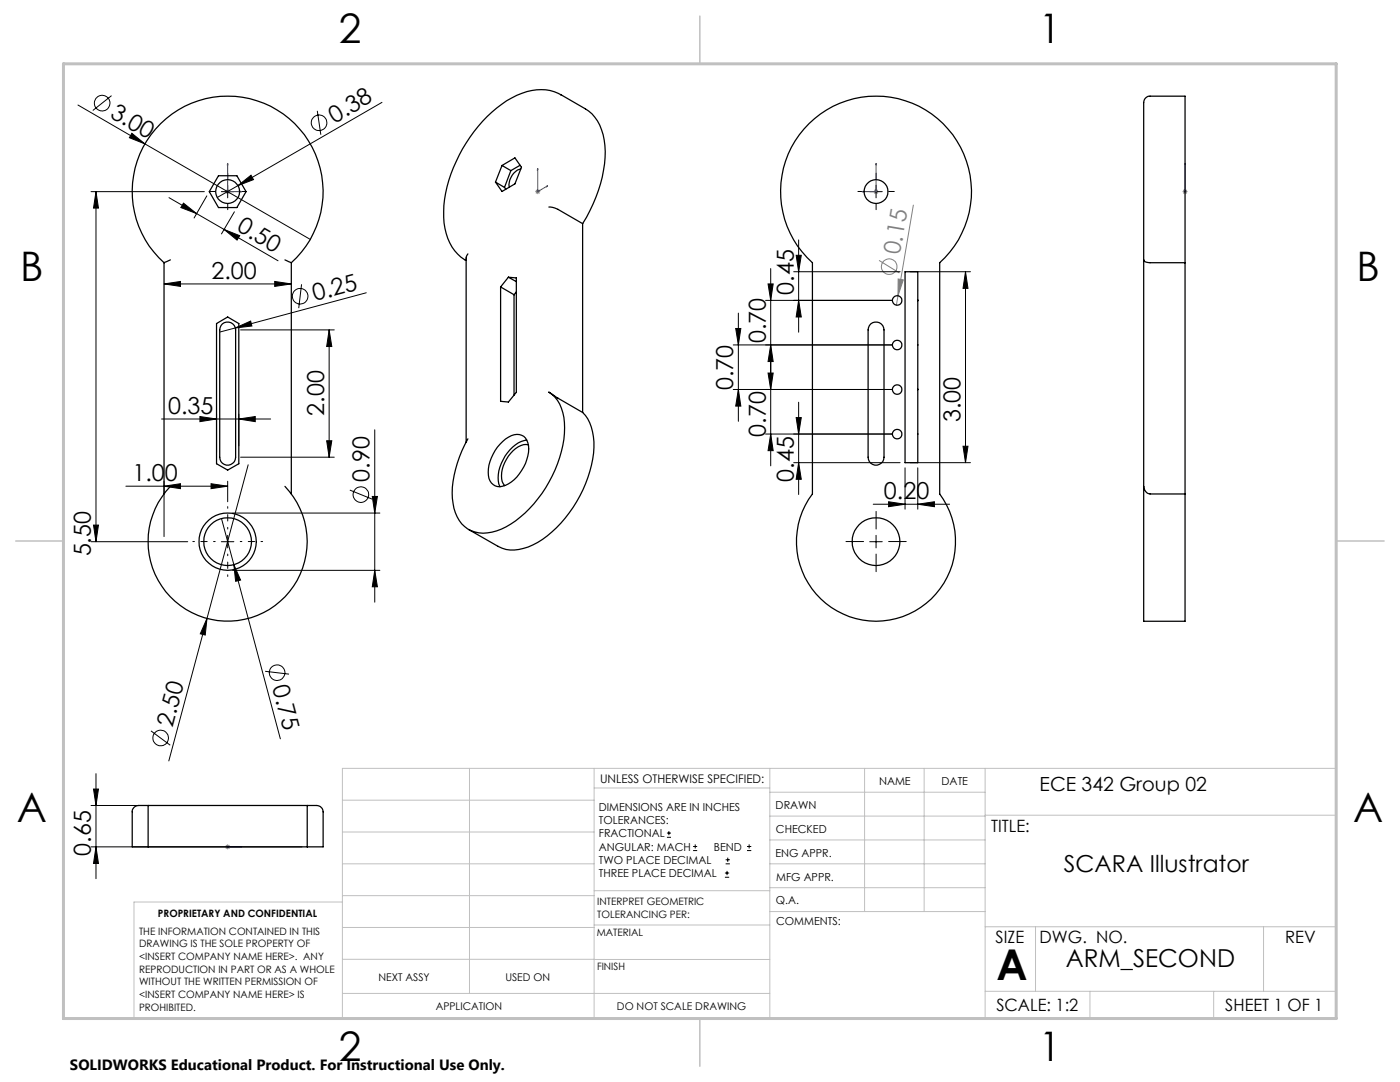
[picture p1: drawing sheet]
<svg xmlns="http://www.w3.org/2000/svg" width="279mm" height="216mm" viewBox="0 0 279 216" stroke-linecap="round" stroke-linejoin="round" font-family="sans-serif">
<g fill="none" stroke="#000" stroke-width=".2">
<path d="M22.3 19.1l-3.8 2.9M15.6 21l46.3 26.8M18.2 38.2h22.6M19.2 38.2l.4 3.3h-.9zM19.2 38.2v69.9M26.3 26.6l2.6 2.1-3.1-1.2zM33.7 39.4l21.8 12.6M41.3 39.1l-2.6 4.4M44.2 38.2h2.5M45.4 37v2.5M47.5 37l2.6-2 .5 .8zM47.5 37l-4.1 2.4"/>
<path d="M63.3 22.1l.7 4.8M76.2 20.4l-28.7 16.6M173.6 38.2h2.5M174.8 37v2.5M32.7 56.7l3.3-.5v1zM32.7 56.7h25.4M36.6 40.5l2.6 2.1-3.1-1.2zM44.7 45.8l3.1 1.2-.5 .9zM46.8 42.3l-2.6 4.4M54.8 56.2l3.3 .5-3.3 .5zM60.2 56.7l-.6 4.8M73.1 58.4l-26.1 7"/>
<path d="M152.8 59.9h25.2M153.3 56.7h1l-.5 3.2zM153.8 53.6v39.4M158.4 54.2h21.2M158.9 50.9h1l-.5 3.3zM159.4 59.9l.5 3.4h-1zM159.4 47.9v18.4M181.6 54.2h12.1M192.7 54.2l.5 3.3h-1zM192.7 54.2v38.1M47 65.4l3-1.3 .3 1zM47 65.4l-3.1 .9"/>
<path d="M48 65.8h18.7M65.7 65.8l.5 3.3h-1zM65.7 65.8v25.4M146.3 68.8h31.7M146.3 77.7h31.7M146.8 65.5h1l-.4 3.3zM147.4 77.7l.4 3.3h-1zM147.4 62.5v21.6M153.3 74.4h1l-.5 3.3zM153.8 68.8l.5 3.3h-1zM25.1 97h20.3M32.2 83.6h21.8"/>
<path d="M32.7 97l3.3-.5v1zM32.7 96v11.1M39.9 83.1l3.3 .5-3.3 .5zM42.1 96.5l3.3 .5-3.3 .5zM43.2 82.6v7.6M45.4 96v4.1M47.7 83.6l3.2-.5v1zM47.7 82.6v6.4M48 91.2h18.7M49.5 92.7l-8.2 30.7M65.2 87.9h1l-.5 3.3zM69.8 97.8l4.5 1.8"/>
<path d="M74.3 99.1h1l-.5 3.3zM74.8 85.8v34.4M152.8 86.6h25.2M153.8 86.6l.5 3.3h-1zM158.4 92.3h21.2M158.9 83.3h1l-.5 3.3zM159.4 92.3l.5 3.3h-1zM159.4 80.3v18.4M180.6 93.3v8.3M181.6 92.3h12.1M183.2 93.3v8.3M192.2 89h1l-.5 3.3z"/>
<path d="M18.2 108.1h19.3M18.7 104.8h.9l-.4 3.3zM44.2 108.1h2.5M44.2 103.5l2.5 9.2M45.4 106.8v2.5M46.4 113.8h29.4M46.4 102.4h29.4M46.7 112.7l1.3 3-1 .3zM46.7 112.7l9.3 34.7M74.8 113.8l.5 3.3h-1zM173.6 108.1h2.5M174.3 100.6h15.2"/>
<path d="M174.8 106.8v2.5M177.3 100.1l3.3 .5-3.3 .5zM183.2 100.6l3.3-.5v1zM41.3 123.4l-.3 3.3-1-.2zM41.3 123.4l-7.6 28.4M52.9 133.9l4.8 .6M18.7 157.4h.9l-.4 3.3zM19.2 154.4v20.9M30.1 145.8l3.9 2.9M18.2 169h42.1M18.2 160.7h42.1M19.2 169l.4 3.3h-.9z"/>
<path d="M133.1 167.1h.8M133.1 166.2h.8M133.5 165.8v.9M138.3 169.7h.8M138.3 168.9h.8M138.7 168.5v.8M144.7 175h.8M144.7 174.2h.8M144.8 172.4h.9M144.8 171.6h.9M145.1 173.8v.8M145.2 171.1v.9"/>
<path d="M149.1 169.7h.8M149.1 168.9h.8M149.5 168.5v.8"/>
<circle cx="20.4" cy="20.6" r="1.56"/>
<circle cx="63.7" cy="24.5" r="1.55"/>
<circle cx="59.9" cy="59.1" r="1.55"/>
<circle cx="72" cy="98.7" r="1.55"/>
<circle cx="55.3" cy="134.2" r="1.55"/>
<circle cx="32.1" cy="147.3" r="1.56"/>
</g>
<g fill="none" stroke="#808080" stroke-width=".2">
<path d="M44.9 38.2h1M45.1 37.9l.7 .7M45.4 37.7v1M45.8 37.9l-.7 .7M106.8 38.2h1M107 37.9l.7 .7M107.3 37.7v1M107.7 37.9l-.7 .7M174.3 38.2h1M174.5 37.9l.7 .7M174.8 37.7v1M175.2 37.9l-.7 .7"/>
<path d="M236 38.2h1M236.1 37.9l.8 .7M236.5 37.7v1M236.9 37.9l-.8 .7M175.4 52l4.1 2.5M179.2 55.7l1.1 .1-1.1 3.2zM182.3 40.9l-3.4 20M44.9 169h1M45.1 168.6l.7 .7M45.4 168.5v1M45.8 168.6l-.7 .7"/>
<circle cx="177.4" cy="53.2" r="1.56"/>
</g>
<g fill="none" stroke="#00f" stroke-width=".2">
<path d="M45.4 32.6l.1 .3h-.1zM45.4 32.6v5.6h2.9M48 38.2h.3l-.3 .1zM107.3 33.6l-.1 .3zM107.3 33.6v4.6l2-1.1M109.1 37.1h.2l-.2 .2zM172 38.2h.3v.1zM174.8 32.6l.1 .3h-.1zM174.8 32.6v5.6h-2.8M236.5 38.2v.1zM236.5 32.6v.3v-.3M236.5 38.2h.1"/>
<path d="M236.5 32.6v5.6M45.4 169h.1zM45.4 169h.1M45.4 169h2.9M48.3 169h-.3h.3"/>
</g>
<path d="M42.9 38.2h-1.1M45.4 35.7v-1.1M47.9 38.2h1.2M172.3 38.2h-1.1M174.8 35.7v-1.1M177.3 38.2h1.2M45.4 40.7v1.1M174.8 40.7v1.1M172.3 108.1h-3.5M174.8 105.6v-3.6M174.8 110.6v3.5M177.3 108.1h3.6" fill="none" stroke="#000" stroke-width=".2" stroke-dasharray="15.2 1.3 1.3 1.3"/>
<path d="M42.9 108.1h-4.4M45.4 105.6v-4.5M45.4 110.6v4.4M47.9 108.1h4.5" fill="none" stroke="#000" stroke-width=".2" stroke-dasharray="15.2 1.3 1.3 1.3" stroke-dashoffset="14.9"/>
<g fill="none" stroke="#c0c0c0" stroke-width=".2">
<path d="M68.3 159.7h50.3M93.7 153.3v44.9M118.6 153.3v49.9M118.6 157.2h35M153.6 153.3v49.9M153.6 158.1h43M172.5 153.3v28.6M184.4 153.3v28.6M196.6 153.3v49.9M68.3 180h-41.6v23.2h240v-49.9h-198.4v49.9M68.3 166h50.3M68.3 178.7h50.3"/>
<path d="M68.3 172.4h50.3M118.6 177.7h35M153.6 162.8h43M153.6 177.1h43M153.6 172.4h43M153.6 167.6h43M196.6 162.7h70.1M68.3 198.2h85.3M68.3 191.4l85.3 .1M68.3 185.1h50.3M118.6 184.6h35M153.6 181.9h43"/>
<path d="M196.6 184.9h70.1M196.6 197.8h70.1M206.7 184.9v12.9M217.5 197.8v5.4M242.2 197.8v5.4M252.2 184.9v12.9"/>
</g>
<path d="M139.7 3.2v9.5M3.1 107.9h9.6M266.7 107.9h9.5M139.7 203.2v9.6" fill="none" stroke="#c0c0c0" stroke-width=".3"/>
<path d="M12.7 12.7h254v190.5h-254z" fill="none" stroke="#c0c0c0" stroke-width=".6"/>
<g fill="#00f">
<path d="M48 38.2h.3l-.3 .1zM45.4 32.6l.1 .3h-.1z"/>
<path d="M172 38.2l.3 .1v-.1zM174.8 32.6v.3h.1z"/>
<path d="M236.5 38.2v.1zM236.5 32.6v.3zM109.1 37.1h.2l-.2 .2zM107.3 33.6l-.1 .3zM48 169h.3zM45.4 169h.1z"/>
</g>
<g fill="#000">
<path d="M26.3 26.6l2.6 2.1-3.1-1.2zM47.5 37l2.6-2 .5 .8zM47 65.4l3-1.3 .3 1zM46.7 112.7l1.3 3-1 .3zM41.3 123.4l-.3 3.3-1-.2z"/>
<path d="M19.2 38.2l.4 3.3h-.9zM18.7 104.8h.9l-.4 3.3zM146.8 65.5h1l-.4 3.3zM147.4 77.7l.4 3.3h-1zM158.9 83.3h1l-.5 3.3zM159.4 92.3l.5 3.3h-1z"/>
<path d="M32.7 56.7l3.3-.5v1zM54.8 56.2l3.3 .5-3.3 .5z"/>
<path d="M36.6 40.5l2.6 2.1-3.1-1.2zM44.7 45.8l3.1 1.2-.5 .9z"/>
<path d="M39.9 83.1l3.3 .5-3.3 .5zM47.7 83.6l3.2-.5v1z"/>
<path d="M42.1 96.5l3.3 .5-3.3 .5zM32.7 97l3.3-.5v1zM183.2 100.6l3.3-.5v1zM177.3 100.1l3.3 .5-3.3 .5z"/>
<path d="M74.8 113.8l.5 3.3h-1zM74.3 99.1h1l-.5 3.3zM65.2 87.9h1l-.5 3.3zM65.7 65.8l.5 3.3h-1zM19.2 169l.4 3.3h-.9zM18.7 157.4h.9l-.4 3.3zM192.2 89h1l-.5 3.3zM192.7 54.2l.5 3.3h-1zM153.8 68.8l.5 3.3h-1zM153.3 56.7h1l-.5 3.2zM153.8 86.6l.5 3.3h-1zM153.3 74.4h1l-.5 3.3zM159.4 59.9l.5 3.4h-1zM158.9 50.9h1l-.5 3.3z"/>
</g>
<path d="M179.2 55.7l1.1 .1-1.1 3.2z" fill="#808080"/>
<g fill="none" stroke="#000" stroke-width=".25">
<path d="M43.6 35.1h3.7l1.8 3.1-1.8 3.2h-3.7l-1.8-3.2zM98.9 36.3l1.8 1.1M100.2 33l2.6-1.5 1.3 1.9-1.3 3.3-2.6 1.5-1.3-1.9M100.2 33l-1.3 3.3M100.2 33l1.8 1M100.7 37.4l.2 .3M102 34l-1.3 3.4M103.8 33l-1.8 1M103.9 33.7a3.3 3.3 0 0 0-2.3 3.7M161.5 24.7a19 19 0 0 1 27.2 .5 19 19 0 0 1-1.2 27.2v46.2a15.9 15.9 0 0 1-2 21.2 15.9 15.9 0 0 1-21.3 0 15.9 15.9 0 0 1-2.1-21.2v-46.2a19 19 0 0 1-.6-27.7zM32.7 52.4a19 19 0 0 1-1-27.4 19 19 0 0 1 27.4 0 19 19 0 0 1-1 27.4M32.7 52.4v46.2"/>
<path d="M34 51.9l-1.3 .5M56.9 51.9l1.2 .5M58.1 52.4v46.2M92.9 51.9l.1 .1M93.4 50.7l-.4 .6v36.9M99.9 57.3l2.7 1.5M101.5 55.3l1.5 .2v22.8l-1.5 1.9-1.6-.1v-22.8M101.5 55.3l-1.6 2M101.5 55.3l1.5 .9M102.6 58.8v20M103 58.2l-.4 .6M109.5 41.3l.8 .1 1 .4 5 2.8"/>
<path d="M116.3 44.6a26.8 26.8 0 0 0 4.4-15.6 9 9 0 0 0-3.9-7.3l-4.9-2.8a9.5 9.5 0 0 0-8.7 .1 27.2 27.2 0 0 0-12.7 14.4 19.8 19.8 0 0 0-1.1 14.2 8.2 8.2 0 0 0 3.6 4.3M116.3 44.6v37.7M183.2 59.9v.1M183.2 59.9v-5.7h-2.6v38.1h2.6v-32.3M228.2 51.9v-29.7a3.7 3.7 0 0 1 .4-2.7l.7-.3h7.2v33.2M228.2 51.9a1.01 1.01 0 0 0 1.3 .5h7M228.2 51.9v45.1M236.5 52.4v46.2M43.2 64.6l2.2-1.3 2.3 1.3v27.9l-2.3 1.3-2.2-1.3zM44.4 64.6a1.6 1.6 0 0 1 1.7-.2 1.6 1.6 0 0 1 .9 1.4v25.4a1.59 1.59 0 0 1-1.6 1.6 1.59 1.59 0 0 1-1.5-1.6v-25.4l.2-.8zM173.8 64.6a1.6 1.6 0 0 1 1.7-.2 1.6 1.6 0 0 1 .9 1.4v25.4a1.59 1.59 0 0 1-1.6 1.6 1.59 1.59 0 0 1-1.6-1.6v-25.4l.3-.8zM183.2 77.6v.1"/>
<path d="M34 97a15.9 15.9 0 0 0 .3 22.4 15.9 15.9 0 0 0 22.3 0 15.9 15.9 0 0 0 .3-22.4M99.8 88.6a4.1 4.1 0 0 1 4.3-1.7 3.4 3.4 0 0 1 1.2 4.1 8.4 8.4 0 0 1-5 6 2.35 2.35 0 0 1-2.9-2.8 8.9 8.9 0 0 1 2.4-5.6zM105.1 87.8a7.2 7.2 0 0 0-5.1 4.7 5.8 5.8 0 0 0-.2 4.6M105.4 88.8a3.7 3.7 0 0 0-3.5 1.7 5.9 5.9 0 0 0-1.5 6l.3 .4M116.3 82.3l-5.2-3-1.6-1.1a7.3 7.3 0 0 1 3.1 6.1 23.5 23.5 0 0 1-5.2 15.2 17.2 17.2 0 0 1-9.2 6.7 5.9 5.9 0 0 1-7.6-4.8 19.2 19.2 0 0 1 2.1-12.6l.7-1.2M116.3 82.3a9.6 9.6 0 0 1 2.2 8.1 25.4 25.4 0 0 1-11.2 17.8 8.6 8.6 0 0 1-7.1 1.2l-6.7-3.7M228.2 97a1.54 1.54 0 0 0 1.3 1.6h7M228.2 97v27h8.3v-25.4M29.6 160.7h-1.1a1.57 1.57 0 0 0-2.1 1.3v7h3.2M29.6 169h31.7M29.6 160.7h31.7M29.6 160.7v8.3"/>
<path d="M61.3 160.7h1a1.62 1.62 0 0 1 2.2 1.3v7h-3.2M61.3 160.7v8.3"/>
<circle cx="45.4" cy="38.2" r="2.37"/>
<circle cx="174.8" cy="38.2" r="2.38"/>
<circle cx="179" cy="60" r=".96"/>
<circle cx="179" cy="68.8" r=".96"/>
<circle cx="179" cy="77.7" r=".96"/>
<circle cx="179" cy="86.6" r=".96"/>
<circle cx="45.4" cy="108.1" r="4.8"/>
<circle cx="45.4" cy="108.1" r="5.7"/>
<circle cx="174.8" cy="108.1" r="4.8"/>
</g>
<text font-size="8.5" x="198.9" y="195.5">A</text>
<g font-size="8.1">
<text x="67.6" y="8.5">2</text>
<text x="207.3" y="8.5">1</text>
<text x="4" y="56.1">B</text>
<text x="270.7" y="56.1">B</text>
<text x="3.3" y="164.1">A</text>
<text x="270" y="164.1">A</text>
<text x="67.6" y="211.7">2</text>
<text x="207.3" y="211.7">1</text>
</g>
<text font-size="4.9" x="212.7" y="193">ARM_SECOND</text>
<g font-size="4.7">
<text x="21.8" y="23.3" transform="rotate(30 21.8 23.3)">3.00</text>
<text x="66.8" y="24.7" transform="rotate(-30 66.8 24.7)">0.38</text>
<text x="47.1" y="46" transform="rotate(30 47.1 46)">0.50</text>
<text x="42.2" y="55.6">2.00</text>
<text x="158.4" y="58.8" transform="rotate(-90 158.4 58.8)">0.45</text>
<text x="62.8" y="60.1" transform="rotate(-15 62.8 60.1)">0.25</text>
<text x="152.8" y="68.5" transform="rotate(-90 152.8 68.5)">0.70</text>
<text x="146.3" y="77.9" transform="rotate(-90 146.3 77.9)">0.70</text>
<text x="33.6" y="82.6">0.35</text>
<text x="64.7" y="83" transform="rotate(-90 64.7 83)">2.00</text>
<text x="152.8" y="87.1" transform="rotate(-90 152.8 87.1)">0.70</text>
<text x="191.7" y="84.3" transform="rotate(-90 191.7 84.3)">3.00</text>
<text x="26.4" y="96">1.00</text>
<text x="73.8" y="96.1" transform="rotate(-90 73.8 96.1)">0.90</text>
<text x="158.4" y="96.1" transform="rotate(-90 158.4 96.1)">0.45</text>
<text x="176.4" y="99.6">0.20</text>
<text x="18.2" y="111" transform="rotate(-90 18.2 111)">5.50</text>
<text x="54.3" y="137.1" transform="rotate(75 54.3 137.1)">0.75</text>
<text x="34.4" y="145.2" transform="rotate(-75 34.4 145.2)">2.50</text>
<text x="18.2" y="170.8" transform="rotate(-90 18.2 170.8)">0.65</text>
<text x="212.3" y="174">SCARA Illustrator</text>
</g>
<text font-size="4.7" fill="#808080" x="179.6" y="50.9" transform="rotate(-80 179.6 50.9)">0.15</text>
<text font-size="3.9" x="207.5" y="157.8">ECE 342 Group 02</text>
<g font-size="3.4">
<text x="197.8" y="166">TITLE:</text>
<text x="198.7" y="188.1">SIZE</text>
<text x="207.5" y="188.1">DWG. NO.</text>
<text x="256.5" y="188.2">REV</text>
<text x="198.8" y="201.7">SCALE: 1:2</text>
<text x="244.5" y="201.7">SHEET 1 OF 1</text>
</g>
<text font-size="3" x="14" y="213.5">SOLIDWORKS Educational Product. For Instructional Use Only.</text>
<text font-size="2.4" x="119.8" y="156.2">UNLESS OTHERWISE SPECIFIED:</text>
<g font-size="2.2">
<text x="119.5" y="161.8">DIMENSIONS ARE IN INCHES</text>
<text x="154.8" y="161.4">DRAWN</text>
<text x="175.4" y="156.6">NAME</text>
<text x="187.9" y="156.7">DATE</text>
<text x="119.5" y="164.4">TOLERANCES:</text>
<text x="119.5" y="167.1">FRACTIONAL</text>
<text x="154.9" y="166.3">CHECKED</text>
<text x="119.5" y="169.7">ANGULAR: MACH</text>
<text x="119.5" y="172.4">TWO PLACE DECIMAL</text>
<text x="142.5" y="169.7">BEND</text>
<text x="154.8" y="170.9">ENG APPR.</text>
<text x="119.5" y="175">THREE PLACE DECIMAL</text>
<text x="154.9" y="175.7">MFG APPR.</text>
<text x="154.9" y="180.4">Q.A.</text>
<text x="154.9" y="184.6">COMMENTS:</text>
</g>
<g font-size="2.1">
<text x="75.5" y="195.7">NEXT ASSY</text>
<text x="100.9" y="195.7">USED ON</text>
<text x="86.9" y="201.5">APPLICATION</text>
<text x="123.1" y="201.6">DO NOT SCALE DRAWING</text>
</g>
<g font-size="2">
<text x="31.5" y="182.9">PROPRIETARY AND CONFIDENTIAL</text>
<text x="119.2" y="180.6">INTERPRET GEOMETRIC</text>
<text x="119.2" y="183.1">TOLERANCING PER:</text>
<text x="27.8" y="186.5">THE INFORMATION CONTAINED IN THIS</text>
<text x="27.8" y="189">DRAWING IS THE SOLE PROPERTY OF</text>
<text x="27.8" y="191.6">&lt;INSERT COMPANY NAME HERE&gt;. ANY</text>
<text x="119.1" y="186.7">MATERIAL</text>
<text x="27.8" y="194.1">REPRODUCTION IN PART OR AS A WHOLE</text>
<text x="27.8" y="196.6">WITHOUT THE WRITTEN PERMISSION OF</text>
<text x="119.1" y="193.5">FINISH</text>
<text x="27.8" y="199.1">&lt;INSERT COMPANY NAME HERE&gt; IS</text>
<text x="27.8" y="201.7">PROHIBITED.</text>
</g>
</svg>
